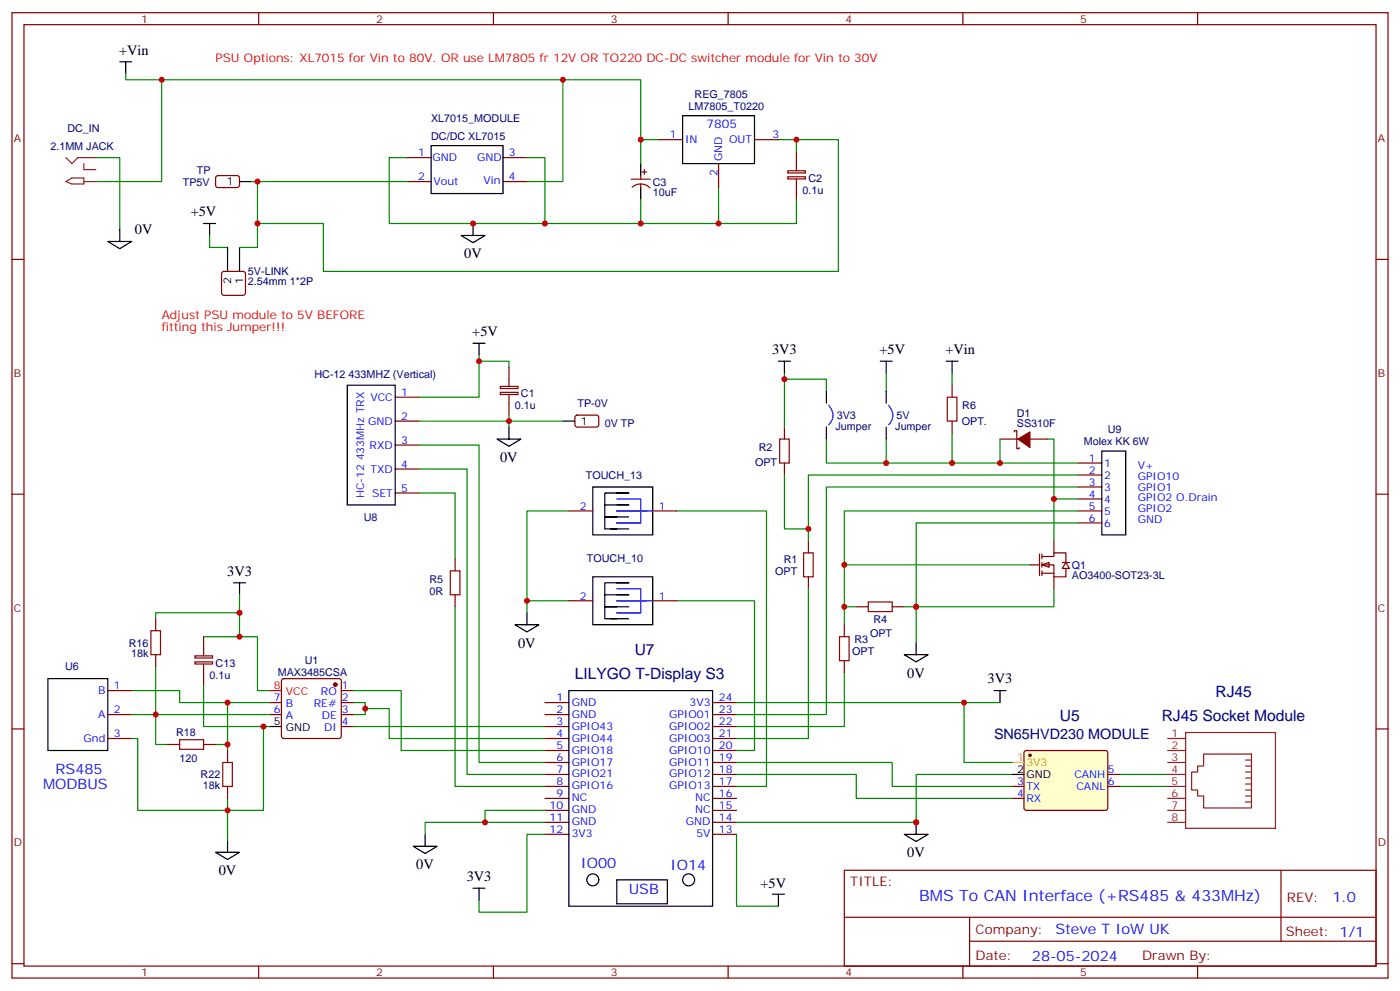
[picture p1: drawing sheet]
<svg xmlns="http://www.w3.org/2000/svg" width="412mm" height="292mm" viewBox="0 0 412 292" stroke-linecap="round" stroke-linejoin="round" font-family="sans-serif">
<g fill="none" stroke="#870000" stroke-width=".35">
<path d="M3.5 3.7h405.4v284.4h-405.4zM7.1 7.3h398.2v277.3h-398.2zM76.2 3.7v3.6M145.3 3.7v3.6M214.5 3.7v3.6M283.6 3.7v3.6M352.8 3.7v3.6M3.5 76.4h3.6M405.3 76.4h3.6M3.5 145.6h3.6M405.3 145.6h3.6M3.5 214.7h3.6"/>
<path d="M405.3 214.7h3.6M248.7 256.3h156.6v28.3h-156.6zM377.3 256.4v20.8M248.7 270.2h156.5M285.6 277.2h119.6M285.6 270.2v14.1M3.5 283.8h3.6M76.2 284.6v3.5M145.3 284.6v3.5M214.5 284.6v3.5M283.6 284.6v3.5M352.8 284.6v3.5"/>
<path d="M405.3 283.8h3.6"/>
</g>
<path d="M329.8 231.6h14.2M329.8 228.1h14.2" fill="none" stroke="#008700" stroke-width=".35"/>
<g fill="none" stroke="#8c2424" stroke-width=".35">
<path d="M344 217.5h5.2M349.2 215.8h26.5v28.2h-26.5zM344 221.1h5.2M344 224.6h5.2M344 228.1h5.2M344 231.6h5.2M344 235.2h5.2M344 238.7h5.2M354.5 222.1h14.2v15.9h-14.2v-3.5h-1.7v-1.8h-1.8v-5.3h1.8v-1.8h1.7zM366.9 223.9h1.8M366.9 225.6h1.8M366.9 227.4h1.8"/>
<path d="M366.9 229.2h1.8M366.9 230.9h1.8M366.9 232.7h1.8M366.9 234.5h1.8M366.9 236.2h1.8M344 242.2h5.2"/>
</g>
<path d="M301.9 221.3l.4-.2h23.3l.5 .2 .2 .5v16.5l-.7 .4-23.5-.1-.5-.6v-16.2z" fill="#ffc" stroke="#870000" stroke-width=".35"/>
<path d="M298.1 224.6h3.5" fill="none" stroke="#c90" stroke-width=".35"/>
<path d="M298.1 228.1h3.5" fill="none" stroke="#000" stroke-width=".35"/>
<path d="M298.1 231.6h3.5M298.1 235.2h3.5M326.3 231.6h3.5M326.3 228.1h3.5" fill="none" stroke="#870000" stroke-width=".35"/>
<circle cx="303.4" cy="222.5" r=".35" fill="#630" stroke="#870000" stroke-width=".35"/>
<g fill="none" stroke="#000" stroke-width=".35">
<path d="M70.6 53.5h3.5M127 42.9h21.2v14.1h-21.2zM188.7 48.2v3.5M188.7 55.2v3.6M31.7 71.1h7.1l-3.5 2.1zM35.3 67.6v3.5M60 65.8h3.5M61.7 65.8v3.6M67 72.9v7M70.6 72.9v7M135.8 69.4h7.1l-3.6 2.1zM139.3 65.8v3.6"/>
<path d="M102.3 113.5h14.1v35.2h-14.1zM139.3 101.1h3.6M141.1 101.1v3.5M229.3 106.4h3.5M231.1 106.4v3.5M259.3 106.4h3.5M261.1 106.4v3.5M146.4 129.3h7.1l-3.6 2.1zM149.9 125.8v3.5M165.8 124h3.5M324.6 132.9h7v24.7h-7zM68.8 171.7h3.5"/>
<path d="M70.6 171.7v3.5M14.1 199.9h17.6v21.2h-17.6zM266.3 192.8h7.1l-3.5 2.1zM269.9 189.3v3.5M79.4 214h3.5M167.6 203.4h42.3v63.5h-42.3zM292.8 203.4h3.5M294.6 203.4v3.5M63.5 251h7.1l-3.6 2.2zM67 247.5v3.5M121.7 249.3h7.1l-3.6 2.1zM125.2 245.7v3.6"/>
<path d="M181.7 259.1h14.9v7.1h-14.9zM266.3 245.7h7.1l-3.5 2.2zM269.9 242.2v3.5M139.3 261.6h3.6M141.1 261.6v3.5M227.5 263.4h3.6M229.3 263.4v3.5"/>
<circle cx="174.6" cy="259.1" r="1.76"/>
<circle cx="202.8" cy="259.1" r="1.76"/>
</g>
<g fill="none" stroke="#870000" stroke-width=".35">
<path d="M63.7 51.9l.5-.2 5.9 .1 .5 .6-.1 2.4-.7 .4h-5.9l-.4-.7v-2.1zM119.9 46.4h7.1M119.9 53.5h7.1M148.2 46.4h7M148.2 53.5h7M185.9 52.8h5.7M186.2 55.2a3.8 3.8 0 0 1 5.2 .1M188.7 51.7v1.1M188.7 54.2v1M189.1 50.7h1.4M189.8 50v1.4M232.1 52.1h5.1v.6h-5.1z"/>
<path d="M232.1 50.3h5.1v.6h-5.1zM234.6 44.7v5.6M234.6 52.8v6M65.5 80.1l.5-.2h5.6l.5 .2 .2 .5v5.7l-.2 .5-.5 .2h-5.6l-.5-.2-.2-.5v-5.7zM116.4 117h7.1M147.4 115.6h5.2v.6h-5.2zM147.4 113.8h5.2v.6h-5.2zM149.9 108.2v5.6M149.9 116.3v6M116.4 138.1h7.1M116.4 131.1h7.1M116.4 124h7.1"/>
<path d="M169.6 122.5l.4-.2h6l.4 .7-.1 2.4-.6 .4-5.9-.1-.5-.6v-2.1zM231.1 125.8v3.5M231.1 136.4v3.5M317.5 136.4h7.1M317.5 139.9h7.1M116.4 145.2h7.1M238.1 159.3v3.5M317.5 143.4h7.1M317.5 147h7.1M317.5 150.5h7.1M317.5 154h7.1M134.1 164.6v3.5"/>
<path d="M134.1 175.2v3.5M238.1 169.9v3.5M252.2 178.7h3.6M262.8 178.7h3.5M45.9 182.2v3.6M45.9 192.8v3.6M57.4 194.9h5.2v.7h-5.2zM57.4 193.2h5.2v.6h-5.2zM60 187.5v5.7M60 195.7v5.9M31.7 210.5h7.1M31.7 217.5h7.1"/>
<path d="M31.7 203.4h7.1M49.4 219.3h3.5M60 219.3h3.5M79.4 206.9h3.5M79.4 210.5h3.5M83.1 200.1l.5-.2h16.2l.5 .2 .2 .5v16.2l-.2 .5-.5 .2h-16.2l-.5-.2-.2-.5v-16.2zM100.5 206.9h3.6M100.5 210.5h3.6M100.5 214h3.6M100.5 203.4h3.6M160.5 206.9h7.1M160.5 210.5h7.1"/>
<path d="M160.5 214h7.1M160.5 217.5h7.1M209.9 206.9h7.1M209.9 210.5h7.1M209.9 214h7.1M209.9 217.5h7.1M67 221.1v3.5M67 231.6v3.6M160.5 221.1h7.1M160.5 224.6h7.1M160.5 228.1h7.1M160.5 231.6h7.1"/>
<path d="M160.5 235.2h7.1M160.5 238.7h7.1M209.9 221.1h7.1M209.9 224.6h7.1M209.9 228.1h7.1M209.9 231.6h7.1M209.9 235.2h7.1M209.9 238.7h7.1M160.5 242.2h7.1M160.5 245.7h7.1M209.9 242.2h7.1M209.9 245.7h7.1"/>
</g>
<g fill="none" stroke="#008700" stroke-width=".35">
<path d="M165.8 23.5h22.9v17.6M28.2 53.5h19.4v-30h118.2v30h-10.6M28.2 46.4h7.1v21.2M74.1 53.5h45.8M75.8 53.5v19.4h-5.2M119.9 46.4h-5.2v19.4h45.8v-19.4h-5.3M188.7 58.8v7h-28.2M194 41.1h-5.3v7.1M211.7 55.2v10.6h-23M229.3 41.1h5.3v3.6M234.6 58.8v7h-22.9M234.6 41.1h12.3v38.8h-151.7v-14.1h-19.4"/>
<path d="M61.7 69.4v3.5h5.3M141.1 104.6v12.4h-17.6M141.1 106.4h8.8v1.8M231.1 109.9v1.8h12.3v3.5M123.5 124h26.4v1.8M123.5 138.1h14.1v90h22.9M123.5 131.1h17.6v93.5h19.4M149.9 122.3v1.7M231.1 139.9v15.9h7M243.4 129.3v7.1h74.1M317.5 139.9h-79.4v19.4M123.5 145.2h10.6v19.4"/>
<path d="M199.3 150.5h26.5v81.1h-8.8M317.5 154h-47.6v35.3M317.5 150.5h-68.8v33.5M317.5 143.4h-74.1v67.1h-26.4M70.6 175.2v12.3M134.1 178.7v52.9h26.4M199.3 177h22.9v44.1h-5.2M238.1 173.4v44.1h-21.1M248.7 178.7h3.5M45.9 196.4v14.1h33.5M60 187.5h15.8v15.9h3.6M70.6 180.5h-24.7v1.7"/>
<path d="M248.7 198.1v15.9h-31.7M38.8 203.4h14.1v3.5h26.5M38.8 217.5h1.8v21.2h26.4v8.8M38.8 210.5h7.1v8.8h3.5M60 201.6v12.4h19.4M63.5 219.3h3.5M67 206.9v14.2M77.6 214v24.7h-10.6v-3.5M104.1 206.9h3.5v3.6h-3.5M104.1 203.4h14.1v17.7h42.3M104.1 214h56.4M107.6 208.7h7.1v8.8h45.8"/>
<path d="M217 206.9h67v17.7h14.1M284 206.9h10.6M160.5 238.7h-17.6v3.5M217 224.6h45.8v7h35.3M217 228.1h35.2v7.1h45.9M298.1 228.1h-28.2v14.1h-52.9M160.5 242.2h-35.3v3.5M160.5 245.7h-5.3v23h-14.1v-3.6M217 245.7v21.2h12.3"/>
</g>
<path d="M19.4 53.5l1.8-1.1h3.5v1.8h-3.5zM19.4 46.4l1.8 1.8 1.7-1.8h5.3M24.7 48.2v1.8h3.5M24.7 53.5h3.5" fill="none" stroke="#8c2424" stroke-width=".35"/>
<path d="M229.7 129.3h2.8v7.1h-2.8zM132.6 168.1h2.9v7.1h-2.9zM236.7 162.8h2.8v7.1h-2.8zM255.8 177.3h7v2.8h-7zM44.4 185.8h2.9v7h-2.9zM52.9 217.9h7.1v2.8h-7.1zM65.6 224.6h2.8v7h-2.8z" fill="none" stroke="#a10000" stroke-width=".35"/>
<path d="M79.4 203.4h3.5" fill="none" stroke="#f00" stroke-width=".35"/>
<circle cx="98.8" cy="201.6" r=".53" fill="#870000" stroke="#870000" stroke-width=".35"/>
<path d="M306.9 166.4l2.1-.7v1.4z" fill="#fff" stroke="#870000" stroke-width=".35"/>
<g fill="none" stroke="#870000" stroke-width=".35">
<path d="M194 41.1h7.1M211.7 48.2v7M222.2 41.1h7.1M280.5 113.5v3.5M280.5 124v3.6M294.6 129.3h5.3M298.8 127.2v-.3h.7v5.3h.7v-.4M303.4 129.3h5.3M310.4 159.3v3.5M303.4 166.4h2.8M306.2 163.2v6.3M306.9 163.9h3.5v-1.1h3.6v2.9"/>
<path d="M306.9 166.4h3.5v3.5h3.6v-2.5M306.9 168.8h3.5M306.9 163.2v1.4M306.9 165.7v1.4M306.9 168.1v1.4M310.4 169.9v3.5M312.9 165.7h2.1M314 165.7l1 1.7h-2.1zM248.7 184v3.5M248.7 194.6v3.5"/>
</g>
<g fill="none" stroke="#008700" stroke-width=".35">
<path d="M37 21.7v1.8h10.6M231.1 111.7v14.1M261.1 109.9v5.3M280.5 109.9v3.6M149.9 124h15.9M261.1 129.3v7.1M280.5 127.6v8.8M294.6 129.3v7.1M308.7 129.3h1.7v30M167.6 150.5h-12.4v26.5h12.4M310.4 147h7.1M155.2 177v3.5"/>
<path d="M248.7 166.4h54.7M310.4 173.4v5.3h-44.1"/>
</g>
<path d="M299.9 129.3l3.5-2.1v4.6z" fill="#870000" stroke="#870000" stroke-width=".35"/>
<path d="M35.3 18.2h3.5M37 18.2v3.5M201.1 34.1h21.1v14.1h-21.1zM243.4 115.2v3.5M261.1 115.2v3.5M278.7 106.4h3.5M280.5 106.4v3.5M243.4 125.8v3.5M261.1 125.8v3.5M151.7 184h7l-3.5 2.1zM155.2 180.5v3.5" fill="none" stroke="#000" stroke-width=".35"/>
<path d="M279 117h2.9v7h-2.9zM247.3 187.5h2.8v7.1h-2.8z" fill="none" stroke="#a10000" stroke-width=".35"/>
<path d="M244.1 119.5a4 4 0 0 1 0 5.6M261.8 119.5a4 4 0 0 1 0 5.6" fill="none" stroke="#00f" stroke-width=".35"/>
<path d="M174.6 143.4h17.7v14.2h-17.7z" fill="#fff" stroke="#000" stroke-width=".35"/>
<path d="M167.6 150.5h7M192.3 150.5h7" fill="none" stroke="#870000" stroke-width=".35"/>
<path d="M181.7 148.7h3.5h-7v3.6h3.5h-3.5v3.5h3.5h-1.8M181.7 145.2h3.5h-7v3.5M181.7 152.3h3.5M181.7 155.8h3.5" fill="none" stroke="#000" stroke-width=".35"/>
<path d="M181.7 147h7v3.5h-7h7v3.5h-7h7M190.5 150.5h-1.8h3.6" fill="none" stroke="#00f" stroke-width=".35"/>
<path d="M174.6 169.9h17.7v14.1h-17.7z" fill="#fff" stroke="#000" stroke-width=".35"/>
<path d="M167.6 177h7M192.3 177h7" fill="none" stroke="#870000" stroke-width=".35"/>
<path d="M181.7 175.2h3.5h-7v3.5h3.5h-3.5v3.5h3.5h-1.8M181.7 171.7h3.5h-7v3.5M181.7 178.7h3.5M181.7 182.2h3.5" fill="none" stroke="#000" stroke-width=".35"/>
<path d="M181.7 173.4h7v3.6h-7h7v3.5h-7h7M190.5 177h-1.8h3.6" fill="none" stroke="#00f" stroke-width=".35"/>
<g fill="#c00">
<circle cx="142.9" cy="242.2" r=".88"/>
<circle cx="70.6" cy="180.5" r=".88"/>
<circle cx="77.6" cy="214" r=".88"/>
<circle cx="45.9" cy="210.5" r=".88"/>
<circle cx="70.6" cy="187.5" r=".88"/>
<circle cx="67" cy="238.7" r=".88"/>
<circle cx="67" cy="219.3" r=".88"/>
<circle cx="67" cy="206.9" r=".88"/>
<circle cx="139.3" cy="65.8" r=".88"/>
<circle cx="107.6" cy="208.7" r=".88"/>
<circle cx="269.9" cy="242.2" r=".88"/>
<circle cx="284" cy="206.9" r=".88"/>
<circle cx="238.1" cy="155.8" r=".88"/>
<circle cx="149.9" cy="124" r=".88"/>
<circle cx="141.1" cy="106.4" r=".88"/>
<circle cx="188.7" cy="65.8" r=".88"/>
<circle cx="211.7" cy="65.8" r=".88"/>
<circle cx="188.7" cy="41.1" r=".88"/>
<circle cx="160.5" cy="65.8" r=".88"/>
<circle cx="165.8" cy="23.5" r=".88"/>
<circle cx="75.8" cy="53.5" r=".88"/>
<circle cx="234.6" cy="41.1" r=".88"/>
<circle cx="75.8" cy="65.8" r=".88"/>
<circle cx="231.1" cy="111.7" r=".88"/>
<circle cx="269.9" cy="178.7" r=".88"/>
<circle cx="294.6" cy="136.4" r=".88"/>
<circle cx="47.6" cy="23.5" r=".88"/>
<circle cx="261.1" cy="136.4" r=".88"/>
<circle cx="280.5" cy="136.4" r=".88"/>
<circle cx="248.7" cy="178.7" r=".88"/>
<circle cx="248.7" cy="166.4" r=".88"/>
<circle cx="310.4" cy="147" r=".88"/>
<circle cx="155.2" cy="177" r=".88"/>
</g>
<g font-size="4.6" fill="#000080">
<text x="187" y="192.8">U7</text>
<text x="169.3" y="199.9">LILYGO T-Display S3</text>
<text x="358.1" y="205.2">RJ45</text>
<text x="312.2" y="212.2">U5</text>
<text x="342.2" y="212.2">RJ45 Socket Module</text>
</g>
<text font-size="4.6" fill="#00f" x="270.8" y="265.4">BMS To CAN Interface (+RS485 &amp; 433MHz)</text>
<g font-size="4.2">
<text x="35.1" y="16.2">+Vin</text>
<text x="56.2" y="63.7">+5V</text>
<text x="39.7" y="69">0V</text>
<text x="136.7" y="76.1">0V</text>
<text x="139.1" y="99.1">+5V</text>
<text x="227.4" y="104.3">3V3</text>
<text x="259.1" y="104.4">+5V</text>
<text x="278.5" y="104.4">+Vin</text>
<text x="147.3" y="136.1">0V</text>
<text x="66.9" y="169.5">3V3</text>
<text x="152.6" y="190.8">0V</text>
<text x="267.3" y="199.6">0V</text>
<text x="290.9" y="201.3">3V3</text>
<text x="64.4" y="257.8">0V</text>
<text x="122.6" y="256">0V</text>
<text x="267.3" y="252.5">0V</text>
<text x="137.5" y="259.5">3V3</text>
<text x="224" y="261.6">+5V</text>
</g>
<text font-size="4.2" fill="#000080" x="292.8" y="217.5">SN65HVD230 MODULE</text>
<g font-size="4.2" fill="#00f">
<text x="12.7" y="232.3">MODBUS</text>
<text x="16.4" y="228.1">RS485</text>
<text x="171.1" y="255.6">IO00</text>
<text x="197.6" y="256.3">IO14</text>
<text x="185.2" y="263.4">USB</text>
<text x="392.5" y="265.6">1.0</text>
<text x="310.9" y="275.2">Steve T IoW UK</text>
<text x="304" y="283">28-05-2024</text>
</g>
<g font-size="3.9" fill="#800">
<text x="250.5" y="260.9">TITLE:</text>
<text x="379.1" y="265.6">REV:</text>
<text x="287.4" y="275.1">Company:</text>
<text x="378.7" y="275.7">Sheet: 1/1</text>
<text x="287.4" y="282.8">Date:</text>
<text x="336.4" y="282.9">Drawn By:</text>
</g>
<g font-size="3.5" fill="#f00">
<text x="63.5" y="18.2">PSU Options: XL7015 for Vin to 80V. OR use LM7805 fr 12V OR TO220 DC-DC switcher module for Vin to 30V</text>
<text x="47.6" y="94.1">Adjust PSU module to 5V BEFORE</text>
<text x="47.6" y="97.6">fitting this Jumper!!!</text>
</g>
<text font-size="3.5" fill="#00f" x="208.1" y="37.6">7805</text>
<g font-size="3.2" fill="#800">
<text x="41.6" y="6.7">1</text>
<text x="110.8" y="6.7">2</text>
<text x="179.9" y="6.7">3</text>
<text x="249.1" y="6.7">4</text>
<text x="318.2" y="6.7">5</text>
<text x="4.1" y="41.8">A</text>
<text x="405.9" y="41.8">A</text>
<text x="4.1" y="111">B</text>
<text x="405.9" y="111">B</text>
<text x="4.1" y="180.1">C</text>
<text x="405.9" y="180.1">C</text>
<text x="4.1" y="249.3">D</text>
<text x="405.9" y="249.3">D</text>
<text x="41.6" y="287.5">1</text>
<text x="110.8" y="287.5">2</text>
<text x="179.9" y="287.5">3</text>
<text x="249.1" y="287.5">4</text>
<text x="318.2" y="287.5">5</text>
</g>
<g font-size="3.2" fill="#000080">
<text x="204.6" y="28.8">REG_7805</text>
<text x="127" y="35.8">XL7015_MODULE</text>
<text x="202.8" y="32.3">LM7805_T0220</text>
<text x="19.8" y="38.9">DC_IN</text>
<text x="127" y="41.1">DC/DC XL7015</text>
<text x="14.8" y="44.2">2.1MM JACK</text>
<text x="58" y="51.2">TP</text>
<text x="238.1" y="53.5">C2</text>
<text x="53.9" y="54.8">TP5V</text>
<text x="192.3" y="57.8">10uF</text>
<text x="192.3" y="54.8">C3</text>
<text x="236.4" y="57">0.1u</text>
<text x="73" y="83.9">2.54mm 1*2P</text>
<text x="73" y="80.9">5V-LINK</text>
<text x="92.6" y="111.2">HC-12 433MHZ (Vertical)</text>
<text x="153.5" y="117">C1</text>
<text x="151.7" y="120.5">0.1u</text>
<text x="170.1" y="120">TP-0V</text>
<text x="178.1" y="125.8">0V TP</text>
<text x="246.5" y="123.3">3V3</text>
<text x="264.1" y="123.3">5V</text>
<text x="283.3" y="125.3">OPT.</text>
<text x="283.5" y="120.5">R6</text>
<text x="299.5" y="125.8">SS310F</text>
<text x="299.5" y="122.8">D1</text>
<text x="246.1" y="126.6">Jumper</text>
<text x="263.7" y="126.6">Jumper</text>
<text x="319.3" y="131.1">Molex KK 6W</text>
<text x="326.3" y="127.6">U9</text>
<text x="222.4" y="137.2">OPT</text>
<text x="223.5" y="132.9">R2</text>
<text x="172.6" y="141">TOUCH_13</text>
<text x="107.2" y="153.5">U8</text>
<text x="172.9" y="165.6">TOUCH_10</text>
<text x="230.9" y="165.9">R1</text>
<text x="315.7" y="167.6">Q1</text>
<text x="126.5" y="171.7">R5</text>
<text x="228.3" y="169.4">OPT</text>
<text x="315.7" y="170.7">AO3400-SOT23-3L</text>
<text x="126.5" y="175.2">0R</text>
<text x="257.3" y="183.5">R4</text>
<text x="37.9" y="190.4">R16</text>
<text x="251.7" y="189.3">R3</text>
<text x="256.3" y="187.5">OPT</text>
<text x="19.2" y="197.5">U6</text>
<text x="38.6" y="193.7">18k</text>
<text x="63.5" y="196.4">C13</text>
<text x="89.8" y="195.6">U1</text>
<text x="251" y="192.8">OPT</text>
<text x="61.7" y="199.9">0.1u</text>
<text x="81.8" y="199.2">MAX3485CSA</text>
<text x="51.9" y="216.9">R18</text>
<text x="52.9" y="224.6">120</text>
<text x="59.1" y="229.2">R22</text>
<text x="59.8" y="232.5">18k</text>
</g>
<g font-size="3.2" fill="#00f">
<text x="197.3" y="40.8">1</text>
<text x="227.5" y="40.8">3</text>
<text x="123.2" y="46.1">1</text>
<text x="127.4" y="47.5">GND</text>
<text x="140.5" y="47.5">GND</text>
<text x="149.9" y="46.1">3</text>
<text x="201.8" y="42.2">IN</text>
<text x="212.7" y="47.5" transform="rotate(-90 212.7 47.5)">GND</text>
<text x="214.8" y="42.2">OUT</text>
<text x="123.2" y="53.1">2</text>
<text x="149.9" y="53.1">4</text>
<text x="211.3" y="52" transform="rotate(-90 211.3 52)">2</text>
<text x="127.7" y="54.5">Vout</text>
<text x="142.4" y="54.2">Vin</text>
<text x="109.1" y="118">VCC</text>
<text x="118.2" y="116.6">1</text>
<text x="108.4" y="125.1">GND</text>
<text x="118.2" y="123.7">2</text>
<text x="118.2" y="130.7">3</text>
<text x="108.9" y="132.2">RXD</text>
<text x="118.2" y="137.8">4</text>
<text x="320.8" y="136">1</text>
<text x="325.3" y="137.4">1</text>
<text x="109.1" y="139.2">TXD</text>
<text x="320.8" y="139.6">2</text>
<text x="320.8" y="143.1">3</text>
<text x="325.3" y="141">2</text>
<text x="335.1" y="138.1">V+</text>
<text x="335.1" y="141.3">GPIO10</text>
<text x="107.2" y="146.8" transform="rotate(-90 107.2 146.8)">HC-12 433MHz TRX</text>
<text x="109.6" y="146.3">SET</text>
<text x="118.2" y="144.9">5</text>
<text x="320.8" y="146.6">4</text>
<text x="325.3" y="144.5">3</text>
<text x="325.3" y="148">4</text>
<text x="335.1" y="144.5">GPIO1</text>
<text x="335.1" y="147.7">GPIO2 O.Drain</text>
<text x="170.8" y="150.1">2</text>
<text x="194" y="150.1">1</text>
<text x="320.8" y="150.1">5</text>
<text x="320.8" y="153.7">6</text>
<text x="325.3" y="151.6">5</text>
<text x="325.3" y="155.1">6</text>
<text x="335.1" y="150.8">GPIO2</text>
<text x="335.1" y="154">GND</text>
<text x="170.8" y="176.6">2</text>
<text x="194" y="176.6">1</text>
<text x="33.5" y="203.1">1</text>
<text x="100.7" y="203.1">1</text>
<text x="28.9" y="204.5">B</text>
<text x="80.7" y="206.6">7</text>
<text x="84.2" y="208.4">B</text>
<text x="92.4" y="208.4">RE#</text>
<text x="94.5" y="204.8">RO</text>
<text x="100.7" y="206.6">2</text>
<text x="163.9" y="206.4">1</text>
<text x="163.9" y="209.9">2</text>
<text x="168.4" y="207.8">GND</text>
<text x="203.1" y="207.8">3V3</text>
<text x="211.8" y="206.4">24</text>
<text x="211.8" y="209.9">23</text>
<text x="28.9" y="211.5">A</text>
<text x="33.5" y="210.1">2</text>
<text x="80.7" y="210.1">6</text>
<text x="84.2" y="211.9">A</text>
<text x="94.8" y="211.9">DE</text>
<text x="95.5" y="215.4">DI</text>
<text x="100.7" y="213.6">4</text>
<text x="100.7" y="210.1">3</text>
<text x="163.9" y="213.5">3</text>
<text x="168.4" y="211.4">GND</text>
<text x="168.4" y="214.9">GPIO43</text>
<text x="197.1" y="211.4">GPIO01</text>
<text x="197.1" y="214.9">GPIO02</text>
<text x="211.8" y="213.5">22</text>
<text x="24.6" y="218.6">Gnd</text>
<text x="33.5" y="217.2">3</text>
<text x="163.9" y="217">4</text>
<text x="163.9" y="220.5">5</text>
<text x="168.4" y="218.4">GPIO44</text>
<text x="168.4" y="221.9">GPIO18</text>
<text x="197.1" y="218.4">GPIO03</text>
<text x="197.1" y="221.9">GPIO10</text>
<text x="211.8" y="217">21</text>
<text x="211.8" y="220.5">20</text>
<text x="163.9" y="224.1">6</text>
<text x="163.9" y="227.6">7</text>
<text x="168.4" y="225.5">GPIO17</text>
<text x="197.1" y="225.5">GPIO11</text>
<text x="211.8" y="224.1">19</text>
<text x="211.8" y="227.6">18</text>
<text x="326.3" y="227.8">5</text>
<text x="163.9" y="231.1">8</text>
<text x="168.4" y="229">GPIO21</text>
<text x="168.4" y="232.5">GPIO16</text>
<text x="197.1" y="229">GPIO12</text>
<text x="197.1" y="232.5">GPIO13</text>
<text x="211.8" y="231.1">17</text>
<text x="299.6" y="231.3">3</text>
<text x="302.3" y="232.7">TX</text>
<text x="316.5" y="229.2">CANH</text>
<text x="317.1" y="232.7">CANL</text>
<text x="326.3" y="231.3">6</text>
<text x="161.9" y="238.2">10</text>
<text x="163.9" y="234.6">9</text>
<text x="168.4" y="236.1">NC</text>
<text x="168.4" y="239.6">GND</text>
<text x="204.7" y="236.1">NC</text>
<text x="204.7" y="239.6">NC</text>
<text x="211.8" y="234.6">16</text>
<text x="211.8" y="238.2">15</text>
<text x="299.6" y="234.8">4</text>
<text x="302.3" y="236.2">RX</text>
<text x="161.9" y="241.7">11</text>
<text x="161.9" y="245.2">12</text>
<text x="168.4" y="243.1">GND</text>
<text x="202" y="243.1">GND</text>
<text x="211.8" y="241.7">14</text>
<text x="211.8" y="245.2">13</text>
<text x="168.4" y="246.6">3V3</text>
<text x="205.1" y="246.6">5V</text>
</g>
<g font-size="3.2">
<text x="66.8" y="54.5">1</text>
<text x="68.1" y="83.7" transform="rotate(-90 68.1 83.7)">2</text>
<text x="71.6" y="83.7" transform="rotate(-90 71.6 83.7)">1</text>
<text x="171.1" y="125.1">1</text>
<text x="80.7" y="213.6">5</text>
<text x="84.2" y="215.4">GND</text>
<text x="299.6" y="227.8">2</text>
<text x="302.3" y="229.2">GND</text>
</g>
<g font-size="3.2" fill="#f00">
<text x="80.7" y="203.1">8</text>
<text x="84.2" y="204.8">VCC</text>
</g>
<g font-size="3.2" fill="#8d2323">
<text x="345.1" y="217.2">1</text>
<text x="345.1" y="220.7">2</text>
<text x="345.1" y="224.2">3</text>
<text x="345.1" y="227.8">4</text>
<text x="345.1" y="231.3">5</text>
<text x="345.1" y="234.8">6</text>
<text x="345.1" y="238.3">7</text>
<text x="345.1" y="241.9">8</text>
</g>
<g font-size="3.2" fill="#c90">
<text x="299.6" y="224.2">1</text>
<text x="302.3" y="225.6">3V3</text>
</g>
</svg>
